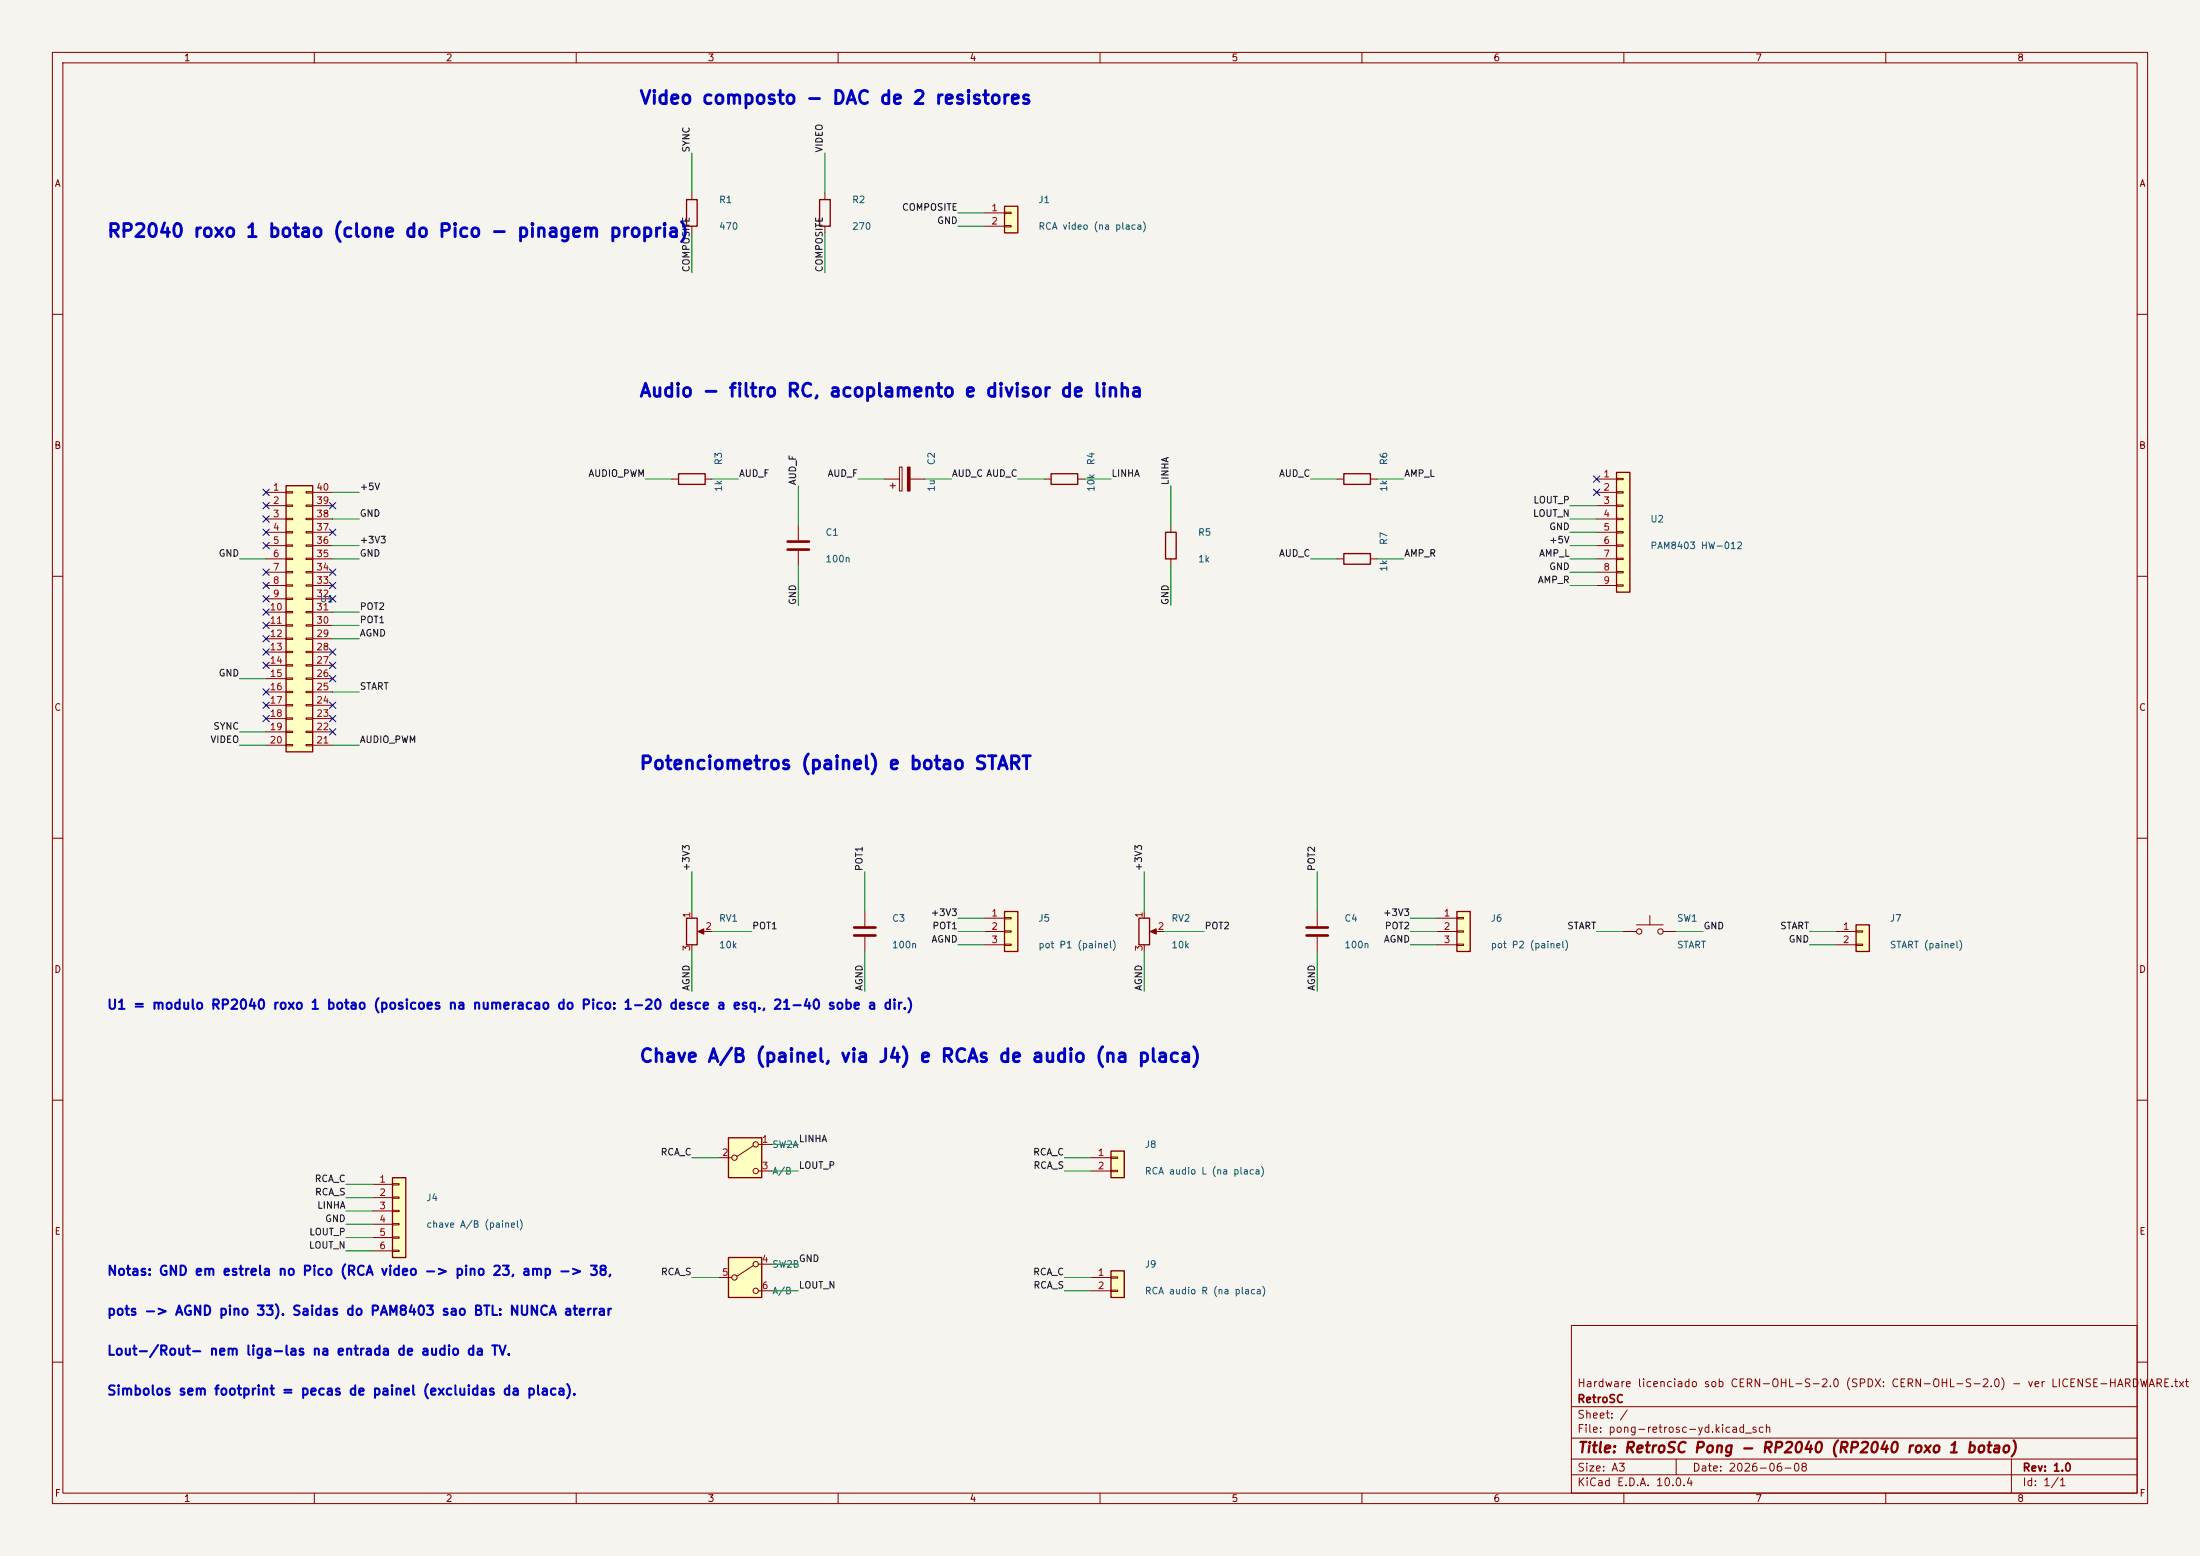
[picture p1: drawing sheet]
<svg xmlns="http://www.w3.org/2000/svg" width="420mm" height="297mm" viewBox="0 0 420 297" stroke-linecap="round" stroke-linejoin="round" font-family="sans-serif">
<path d="M0 0h420v297h-420z" fill="#f5f4ef" stroke="#f5f4ef" stroke-width=".19"/>
<g fill="none" stroke="#840000" stroke-width=".19">
<path d="M10 10h400v277h-400zM12 12h396v273h-396zM60 10v2M110 10v2M160 10v2M210 10v2M260 10v2M310 10v2M360 10v2M10 60h2M408 60h2M128.3 91.4h1.2"/>
<path d="M134.6 91.4h1.3M168.9 91.4h2.8M169.9 92.7h1M170.4 92.2v1M171.7 89.2h.5v4.5h-.5zM173.7 91.4h2.8M10 110h2M408 110h2M10 160h2M408 160h2M132.1 174v1.3M133.6 177.8h2.3"/>
<path d="M132.1 180.3v1.3M10 210h2M408 210h2M300 253h108v32h-108zM10 260h2M300 278.5h108M300 274.5h108M300 268.5h108M320 278.5v3M384 278.5v6.5M408 260h2M60 285v2"/>
<path d="M110 285v2M160 285v2M210 285v2M260 285v2M300 281.5h108M310 285v2M360 285v2"/>
</g>
<g fill="#840000" stroke="#840000" stroke-width=".19">
<path d="M173.2 89.2h.5v4.5h-.5z"/>
<path d="M133.2 177.8l1.2-.5v1z"/>
</g>
<path d="M129.5 90.4h5.1v2.1h-5.1zM131.1 175.3h2v5h-2z" fill="none" stroke="#840000" stroke-width=".25"/>
<path d="M54.6 92.7h5.1v50.8h-5.1z" fill="#ffffc2"/>
<path d="M54.6 92.7h5.1v50.8h-5.1zM256.5 105.7h5.1v2h-5.1z" fill="none" stroke="#840000" stroke-width=".25"/>
<g fill="none" stroke="#840000" stroke-width=".19">
<path d="M50.8 94h3.8M50.8 96.5h3.8M50.8 99.1h3.8M54.6 93.9h1.3v.2h-1.3zM54.6 96.4h1.3v.2h-1.3zM54.6 98.9h1.3v.3h-1.3zM58.4 93.9h1.3v.2h-1.3zM58.4 96.4h1.3v.2h-1.3zM58.4 98.9h1.3v.3h-1.3zM59.7 94h3.8M59.7 96.5h3.8M59.7 99.1h3.8"/>
<path d="M50.8 101.6h3.8M50.8 104.1h3.8M50.8 106.7h3.8M50.8 109.2h3.8M50.8 111.8h3.8M50.8 114.3h3.8M50.8 116.8h3.8M50.8 119.4h3.8M54.6 101.5h1.3v.2h-1.3zM54.6 104h1.3v.3h-1.3zM54.6 106.6h1.3v.2h-1.3zM54.6 109.1h1.3v.2h-1.3z"/>
<path d="M54.6 111.6h1.3v.3h-1.3zM54.6 114.2h1.3v.2h-1.3zM54.6 116.7h1.3v.3h-1.3zM54.6 119.3h1.3v.2h-1.3zM58.4 101.5h1.3v.2h-1.3zM58.4 104h1.3v.3h-1.3zM58.4 106.6h1.3v.2h-1.3zM58.4 109.1h1.3v.2h-1.3zM58.4 111.6h1.3v.3h-1.3zM58.4 114.2h1.3v.2h-1.3zM58.4 116.7h1.3v.3h-1.3zM58.4 119.3h1.3v.2h-1.3z"/>
<path d="M59.7 101.6h3.8M59.7 104.1h3.8M59.7 106.7h3.8M59.7 109.2h3.8M59.7 111.8h3.8M59.7 114.3h3.8M59.7 116.8h3.8M59.7 119.4h3.8M152.4 100.3v2.8M152.4 105.2v2.8M255.3 106.7h1.2M261.6 106.7h1.3"/>
<path d="M50.8 121.9h3.8M50.8 124.5h3.8M50.8 127h3.8M50.8 129.5h3.8M50.8 132.1h3.8M50.8 134.6h3.8M50.8 137.2h3.8M50.8 139.7h3.8M54.6 121.8h1.3v.2h-1.3zM54.6 124.3h1.3v.3h-1.3zM54.6 126.9h1.3v.2h-1.3zM54.6 129.4h1.3v.3h-1.3z"/>
<path d="M54.6 132h1.3v.2h-1.3zM54.6 134.5h1.3v.2h-1.3zM54.6 137h1.3v.3h-1.3zM54.6 139.6h1.3v.2h-1.3zM58.4 121.8h1.3v.2h-1.3zM58.4 124.3h1.3v.3h-1.3zM58.4 126.9h1.3v.2h-1.3zM58.4 129.4h1.3v.3h-1.3zM58.4 132h1.3v.2h-1.3zM58.4 134.5h1.3v.2h-1.3zM58.4 137h1.3v.3h-1.3zM58.4 139.6h1.3v.2h-1.3z"/>
<path d="M59.7 121.9h3.8M59.7 124.5h3.8M59.7 127h3.8M59.7 129.5h3.8M59.7 132.1h3.8M59.7 134.6h3.8M59.7 137.2h3.8M59.7 139.7h3.8M50.8 142.2h3.8M54.6 142.1h1.3v.3h-1.3zM58.4 142.1h1.3v.3h-1.3zM59.7 142.2h3.8"/>
</g>
<path d="M150.4 103.4h4M150.4 104.9h4" fill="none" stroke="#840000" stroke-width=".51"/>
<path d="M354.3 176.5h2.6v5.1h-2.6z" fill="#ffffc2"/>
<path d="M354.3 176.5h2.6v5.1h-2.6z" fill="none" stroke="#840000" stroke-width=".25"/>
<path d="M350.5 177.8h3.8M354.3 177.7h1.3v.2h-1.3zM350.5 180.3h3.8M354.3 180.2h1.3v.3h-1.3z" fill="none" stroke="#840000" stroke-width=".19"/>
<path d="M74.9 224.8h2.6v15.2h-2.6z" fill="#ffffc2"/>
<path d="M256.5 90.4h5.1v2.1h-5.1zM222.5 101.6h2v5.1h-2zM74.9 224.8h2.6v15.2h-2.6z" fill="none" stroke="#840000" stroke-width=".25"/>
<g fill="none" stroke="#840000" stroke-width=".19">
<path d="M255.3 91.4h1.2M261.6 91.4h1.3M223.5 100.3v1.3M223.5 106.7v1.3M165.1 174v2.8M165.1 178.8v2.8M71.1 226.1h3.8M71.1 228.6h3.8M71.1 231.1h3.8M71.1 233.7h3.8M71.1 236.2h3.8M71.1 238.8h3.8"/>
<path d="M74.9 225.9h1.3v.3h-1.3zM74.9 228.5h1.3v.2h-1.3zM74.9 231h1.3v.3h-1.3zM74.9 233.6h1.3v.2h-1.3zM74.9 236.1h1.3v.2h-1.3zM74.9 238.6h1.3v.3h-1.3z"/>
</g>
<path d="M163.1 177h4M163.1 178.6h4" fill="none" stroke="#840000" stroke-width=".51"/>
<path d="M278.1 174h2.6v7.6h-2.6z" fill="#ffffc2"/>
<path d="M278.1 174h2.6v7.6h-2.6z" fill="none" stroke="#840000" stroke-width=".25"/>
<path d="M274.3 175.3h3.8M274.3 177.8h3.8M278.1 175.1h1.3v.3h-1.3zM278.1 177.7h1.3v.2h-1.3zM274.3 180.3h3.8M278.1 180.2h1.3v.3h-1.3z" fill="none" stroke="#840000" stroke-width=".19"/>
<path d="M139.1 217.2h6.3v7.6h-6.3z" fill="#ffffc2"/>
<g fill="none" stroke="#840000" stroke-width=".19">
<path d="M251.5 174v2.8M251.5 178.8v2.8M309.9 177.8h2.5M312.4 176.5h5.1M315 174.8v1.7M317.5 177.8h2.5M143.8 218.7l-3.1 2M144.8 218.4h2.5M137.2 221h2.5M144.8 223.5h2.5"/>
<circle cx="312.9" cy="177.8" r=".51"/>
<circle cx="317" cy="177.8" r=".51"/>
<circle cx="144.3" cy="218.4" r=".51"/>
<circle cx="140.2" cy="221" r=".51"/>
<circle cx="144.3" cy="223.5" r=".51"/>
</g>
<path d="M139.1 217.2h6.3v7.6h-6.3z" fill="none" stroke="#840000" stroke-width=".25"/>
<path d="M249.4 177h4.1M249.4 178.6h4.1" fill="none" stroke="#840000" stroke-width=".51"/>
<path d="M191.8 39.4h2.5v5.1h-2.5z" fill="#ffffc2"/>
<path d="M131.1 38.1h2v5.1h-2zM156.5 38.1h2v5.1h-2zM191.8 39.4h2.5v5.1h-2.5zM200.7 90.4h5v2.1h-5zM217.4 175.3h2.1v5h-2.1z" fill="none" stroke="#840000" stroke-width=".25"/>
<g fill="none" stroke="#840000" stroke-width=".19">
<path d="M132.1 36.8v1.3M157.5 36.8v1.3M132.1 43.2v1.3M157.5 43.2v1.3M188 40.6h3.8M188 43.2h3.8M191.8 40.5h1.2v.3h-1.2zM191.8 43.1h1.2v.2h-1.2zM199.4 91.4h1.3M205.7 91.4h1.3M218.4 174v1.3M220 177.8h2.2"/>
<path d="M218.4 180.3v1.3"/>
</g>
<path d="M219.6 177.8l1.1-.5v1z" fill="#840000" stroke="#840000" stroke-width=".19"/>
<path d="M191.8 174h2.5v7.6h-2.5z" fill="#ffffc2"/>
<path d="M191.8 174h2.5v7.6h-2.5z" fill="none" stroke="#840000" stroke-width=".25"/>
<path d="M188 175.3h3.8M188 177.8h3.8M191.8 175.1h1.2v.3h-1.2zM191.8 177.7h1.2v.2h-1.2zM188 180.3h3.8M191.8 180.2h1.2v.3h-1.2z" fill="none" stroke="#840000" stroke-width=".19"/>
<path d="M139.1 240h6.3v7.6h-6.3z" fill="#ffffc2"/>
<g fill="none" stroke="#840000" stroke-width=".19">
<path d="M137.2 243.8h2.5M143.8 241.6l-3.1 2M144.8 241.3h2.5M144.8 246.4h2.5"/>
<circle cx="140.2" cy="243.8" r=".51"/>
<circle cx="144.3" cy="246.4" r=".51"/>
<circle cx="144.3" cy="241.3" r=".51"/>
</g>
<path d="M139.1 240h6.3v7.6h-6.3z" fill="none" stroke="#840000" stroke-width=".25"/>
<path d="M212.1 242.6h2.5v5h-2.5z" fill="#ffffc2"/>
<path d="M212.1 242.6h2.5v5h-2.5z" fill="none" stroke="#840000" stroke-width=".25"/>
<path d="M208.3 243.8h3.8M208.3 246.4h3.8M212.1 243.7h1.3v.3h-1.3zM212.1 246.3h1.3v.2h-1.3z" fill="none" stroke="#840000" stroke-width=".19"/>
<path d="M212.1 219.7h2.5v5.1h-2.5z" fill="#ffffc2"/>
<path d="M212.1 219.7h2.5v5.1h-2.5z" fill="none" stroke="#840000" stroke-width=".25"/>
<path d="M208.3 221h3.8M208.3 223.5h3.8M212.1 220.9h1.3v.2h-1.3zM212.1 223.4h1.3v.2h-1.3z" fill="none" stroke="#840000" stroke-width=".19"/>
<path d="M308.6 90.2h2.5v22.8h-2.5z" fill="#ffffc2"/>
<path d="M308.6 90.2h2.5v22.8h-2.5z" fill="none" stroke="#840000" stroke-width=".25"/>
<g fill="none" stroke="#840000" stroke-width=".19">
<path d="M304.8 91.4h3.8M304.8 94h3.8M304.8 96.5h3.8M304.8 99.1h3.8M308.6 91.3h1.3v.3h-1.3zM308.6 93.9h1.3v.2h-1.3zM308.6 96.4h1.3v.2h-1.3zM308.6 98.9h1.3v.3h-1.3zM304.8 101.6h3.8M304.8 104.1h3.8M304.8 106.7h3.8M304.8 109.2h3.8"/>
<path d="M304.8 111.8h3.8M308.6 101.5h1.3v.2h-1.3zM308.6 104h1.3v.3h-1.3zM308.6 106.6h1.3v.2h-1.3zM308.6 109.1h1.3v.2h-1.3zM308.6 111.6h1.3v.3h-1.3z"/>
</g>
<g fill="none" stroke="#009600" stroke-width=".19">
<path d="M132.1 29.2v7.6M157.5 29.2v7.6M132.1 44.5v7.6M157.5 44.5v7.6M182.9 43.2h5.1M182.9 40.6h5.1M63.5 94h5.1M63.5 99.1h5.1M123.2 91.4h5.1M135.9 91.4h5.1M152.4 92.7v7.6M163.8 91.4h5.1"/>
<path d="M176.5 91.4h5.1M194.3 91.4h5.1M207 91.4h5.1M223.5 92.7v7.6M250.2 91.4h5.1M262.9 91.4h5.1M299.7 99.1h5.1M299.7 96.5h5.1M45.7 106.7h5.1M63.5 106.7h5.1M63.5 104.1h5.1M63.5 119.4h5.1"/>
<path d="M63.5 116.8h5.1M152.4 108v7.6M223.5 108v7.6M250.2 106.7h5.1M262.9 106.7h5.1M299.7 106.7h5.1M299.7 104.1h5.1M299.7 111.8h5.1M299.7 109.2h5.1M299.7 101.6h5.1M45.7 139.7h5.1M45.7 129.5h5.1"/>
<path d="M63.5 132.1h5.1M63.5 121.9h5.1M45.7 142.2h5.1M63.5 142.2h5.1M132.1 166.4v7.6M135.9 177.8h7.6M165.1 166.4v7.6M182.9 177.8h5.1M182.9 175.3h5.1M218.4 166.4v7.6M222.2 177.8h7.7M251.5 166.4v7.6"/>
<path d="M269.2 177.8h5.1M269.2 175.3h5.1M304.8 177.8h5.1M320 177.8h5.1M345.4 177.8h5.1M132.1 181.6v7.6M165.1 181.6v7.6M182.9 180.3h5.1M218.4 181.6v7.6M251.5 181.6v7.6M269.2 180.3h5.1M345.4 180.3h5.1"/>
<path d="M147.3 218.4h5.1M66 231.1h5.1M66 236.2h5.1M66 228.6h5.1M66 233.7h5.1M66 226.1h5.1M66 238.8h5.1M132.1 221h5.1M147.3 223.5h5.1M203.2 221h5.1M203.2 223.5h5.1M132.1 243.8h5.1"/>
<path d="M147.3 246.4h5.1M147.3 241.3h5.1M203.2 246.4h5.1M203.2 243.8h5.1"/>
</g>
<g fill="none" stroke="#000084" stroke-width=".19">
<path d="M50.2 93.4l1.2 1.2M50.2 95.9l1.2 1.2M50.2 98.5l1.2 1.2M51.4 93.4l-1.2 1.2M51.4 95.9l-1.2 1.2M51.4 98.5l-1.2 1.2M62.9 95.9l1.2 1.2M64.1 95.9l-1.2 1.2M304.2 93.4l1.2 1.2M304.2 90.8l1.2 1.2M305.4 93.4l-1.2 1.2M305.4 90.8l-1.2 1.2"/>
<path d="M50.2 101l1.2 1.2M50.2 103.5l1.2 1.2M50.2 108.6l1.2 1.2M50.2 111.2l1.2 1.2M50.2 113.7l1.2 1.2M50.2 116.2l1.2 1.2M50.2 118.8l1.2 1.2M51.4 101l-1.2 1.2M51.4 103.5l-1.2 1.2M51.4 108.6l-1.2 1.2M51.4 111.2l-1.2 1.2M51.4 113.7l-1.2 1.2"/>
<path d="M51.4 116.2l-1.2 1.2M51.4 118.8l-1.2 1.2M62.9 113.7l1.2 1.2M62.9 108.6l1.2 1.2M62.9 101l1.2 1.2M62.9 111.2l1.2 1.2M64.1 108.6l-1.2 1.2M64.1 101l-1.2 1.2M64.1 113.7l-1.2 1.2M64.1 111.2l-1.2 1.2M50.2 121.3l1.2 1.2M50.2 126.4l1.2 1.2"/>
<path d="M50.2 123.9l1.2 1.2M50.2 136.6l1.2 1.2M50.2 131.5l1.2 1.2M50.2 134l1.2 1.2M51.4 121.3l-1.2 1.2M51.4 126.4l-1.2 1.2M51.4 136.6l-1.2 1.2M51.4 123.9l-1.2 1.2M51.4 131.5l-1.2 1.2M51.4 134l-1.2 1.2M62.9 123.9l1.2 1.2M62.9 128.9l1.2 1.2"/>
<path d="M62.9 126.4l1.2 1.2M62.9 134l1.2 1.2M62.9 139.1l1.2 1.2M62.9 136.6l1.2 1.2M64.1 128.9l-1.2 1.2M64.1 126.4l-1.2 1.2M64.1 123.9l-1.2 1.2M64.1 134l-1.2 1.2M64.1 139.1l-1.2 1.2M64.1 136.6l-1.2 1.2"/>
</g>
<g font-size="2.5" fill="#0000c2">
<text x="121.9" y="20.5">Video composto - DAC de 2 resistores</text>
<text x="20.3" y="45.9">RP2040 roxo 1 botao (clone do Pico - pinagem propria)</text>
<text x="121.9" y="76.4">Audio - filtro RC, acoplamento e divisor de linha</text>
<text x="121.9" y="147.5">Potenciometros (painel) e botao START</text>
<text x="121.9" y="203.4">Chave A/B (painel, via J4) e RCAs de audio (na placa)</text>
</g>
<text font-size="2" fill="#840000" x="301" y="277.8">Title: RetroSC Pong - RP2040 (RP2040 roxo 1 botao)</text>
<g font-size="1.8" fill="#0000c2">
<text x="20.3" y="193.1">U1 = modulo RP2040 roxo 1 botao (posicoes na numeracao do Pico: 1-20 desce a esq., 21-40 sobe a dir.)</text>
<text x="20.3" y="243.9">Notas: GND em estrela no Pico (RCA video -&gt; pino 23, amp -&gt; 38,</text>
<text x="20.3" y="251.5">pots -&gt; AGND pino 33). Saidas do PAM8403 sao BTL: NUNCA aterrar</text>
<text x="20.3" y="259.2">Lout-/Rout- nem liga-las na entrada de audio da TV.</text>
<text x="20.3" y="266.8">Simbolos sem footprint = pecas de painel (excluidas da placa).</text>
</g>
<g font-size="1.5" fill="#840000">
<text x="301" y="268.1">RetroSC</text>
<text x="301" y="265.1">Hardware licenciado sob CERN-OHL-S-2.0 (SPDX: CERN-OHL-S-2.0) - ver LICENSE-HARDWARE.txt</text>
<text x="301" y="273.8">File: pong-retrosc-yd.kicad_sch</text>
<text x="301" y="271.1">Sheet: /</text>
<text x="301" y="281.2">Size: A3</text>
<text x="323" y="281.2">Date: 2026-06-08</text>
<text x="386" y="281.2">Rev: 1.0</text>
<text x="301" y="284">KiCad E.D.A. 10.0.4</text>
<text x="386" y="284">Id: 1/1</text>
</g>
<g font-size="1.3" fill="#840000">
<text x="35" y="12">1</text>
<text x="85" y="12">2</text>
<text x="135" y="12">3</text>
<text x="185" y="12">4</text>
<text x="235" y="12">5</text>
<text x="285" y="12">6</text>
<text x="335" y="12">7</text>
<text x="385" y="12">8</text>
<text x="10.3" y="36">A</text>
<text x="408.3" y="36">A</text>
<text x="10.3" y="86">B</text>
<text x="408.2" y="86">B</text>
<text x="10.3" y="136">C</text>
<text x="408.2" y="136">C</text>
<text x="10.3" y="186">D</text>
<text x="408.2" y="186">D</text>
<text x="10.3" y="236">E</text>
<text x="408.3" y="236">E</text>
<text x="10.3" y="286">F</text>
<text x="35" y="287">1</text>
<text x="85" y="287">2</text>
<text x="135" y="287">3</text>
<text x="185" y="287">4</text>
<text x="235" y="287">5</text>
<text x="285" y="287">6</text>
<text x="335" y="287">7</text>
<text x="385" y="287">8</text>
<text x="408.3" y="286">F</text>
</g>
<g font-size="1.3" fill="#0f0f0f">
<text x="132" y="29.2" transform="rotate(-90 132 29.2)">SYNC</text>
<text x="157.4" y="29.2" transform="rotate(-90 157.4 29.2)">VIDEO</text>
<text x="172.1" y="40.5">COMPOSITE</text>
<text x="178.8" y="43.1">GND</text>
<text x="132" y="52.1" transform="rotate(-90 132 52.1)">COMPOSITE</text>
<text x="157.4" y="52.1" transform="rotate(-90 157.4 52.1)">COMPOSITE</text>
<text x="68.6" y="93.9">+5V</text>
<text x="112.2" y="91.3">AUDIO_PWM</text>
<text x="141" y="91.3">AUD_F</text>
<text x="152.3" y="92.7" transform="rotate(-90 152.3 92.7)">AUD_F</text>
<text x="157.9" y="91.3">AUD_F</text>
<text x="181.6" y="91.3">AUD_C AUD_C</text>
<text x="212.1" y="91.3">LINHA</text>
<text x="223.4" y="92.7" transform="rotate(-90 223.4 92.7)">LINHA</text>
<text x="244.1" y="91.3">AUD_C</text>
<text x="268" y="91.3">AMP_L</text>
<text x="68.6" y="98.9">GND</text>
<text x="292.6" y="98.9">LOUT_N</text>
<text x="292.6" y="96.4">LOUT_P</text>
<text x="295.6" y="101.5">GND</text>
<text x="41.6" y="106.6">GND</text>
<text x="68.6" y="106.6">GND</text>
<text x="68.6" y="104">+3V3</text>
<text x="244.1" y="106.6">AUD_C</text>
<text x="268" y="106.6">AMP_R</text>
<text x="293.7" y="106.6">AMP_L</text>
<text x="295.6" y="104">+5V</text>
<text x="293.5" y="111.6">AMP_R</text>
<text x="295.6" y="109.1">GND</text>
<text x="68.6" y="116.7">POT2</text>
<text x="68.6" y="119.3">POT1</text>
<text x="152.3" y="115.6" transform="rotate(-90 152.3 115.6)">GND</text>
<text x="223.4" y="115.6" transform="rotate(-90 223.4 115.6)">GND</text>
<text x="68.6" y="121.8">AGND</text>
<text x="41.6" y="129.4">GND</text>
<text x="68.6" y="132">START</text>
<text x="40.1" y="142.1">VIDEO</text>
<text x="40.6" y="139.6">SYNC</text>
<text x="68.6" y="142.1">AUDIO_PWM</text>
<text x="132" y="166.4" transform="rotate(-90 132 166.4)">+3V3</text>
<text x="165" y="166.4" transform="rotate(-90 165 166.4)">POT1</text>
<text x="218.3" y="166.4" transform="rotate(-90 218.3 166.4)">+3V3</text>
<text x="251.3" y="166.4" transform="rotate(-90 251.3 166.4)">POT2</text>
<text x="143.5" y="177.7">POT1</text>
<text x="177.6" y="175.1">+3V3</text>
<text x="177.9" y="177.7">POT1</text>
<text x="229.9" y="177.7">POT2</text>
<text x="264" y="175.1">+3V3</text>
<text x="264.3" y="177.7">POT2</text>
<text x="299.1" y="177.7">START</text>
<text x="325.1" y="177.7">GND</text>
<text x="339.7" y="177.7">START</text>
<text x="177.7" y="180.2">AGND</text>
<text x="264.1" y="180.2">AGND</text>
<text x="341.4" y="180.2">GND</text>
<text x="132" y="189.2" transform="rotate(-90 132 189.2)">AGND</text>
<text x="165" y="189.2" transform="rotate(-90 165 189.2)">AGND</text>
<text x="218.3" y="189.2" transform="rotate(-90 218.3 189.2)">AGND</text>
<text x="251.3" y="189.2" transform="rotate(-90 251.3 189.2)">AGND</text>
<text x="126" y="220.9">RCA_C</text>
<text x="152.4" y="218.3">LINHA</text>
<text x="197.1" y="220.9">RCA_C</text>
<text x="60" y="225.9">RCA_C</text>
<text x="152.4" y="223.4">LOUT_P</text>
<text x="197.2" y="223.4">RCA_S</text>
<text x="60" y="228.5">RCA_S</text>
<text x="60.5" y="231">LINHA</text>
<text x="62" y="233.6">GND</text>
<text x="58.9" y="238.6">LOUT_N</text>
<text x="58.9" y="236.1">LOUT_P</text>
<text x="126.1" y="243.7">RCA_S</text>
<text x="152.4" y="241.2">GND</text>
<text x="197.1" y="243.7">RCA_C</text>
<text x="152.4" y="246.3">LOUT_N</text>
<text x="197.2" y="246.3">RCA_S</text>
</g>
<g font-size="1.3" fill="#006464">
<text x="137.2" y="39.1">R1</text>
<text x="162.6" y="39.1">R2</text>
<text x="198.1" y="39.1">J1</text>
<text x="137.2" y="44.2">470</text>
<text x="162.6" y="44.2">270</text>
<text x="198.1" y="44.2">RCA video (na placa)</text>
<text x="138.1" y="88.9" transform="rotate(-90 138.1 88.9)">R3</text>
<text x="178.8" y="88.9" transform="rotate(-90 178.8 88.9)">C2</text>
<text x="209.3" y="88.9" transform="rotate(-90 209.3 88.9)">R4</text>
<text x="265.1" y="88.9" transform="rotate(-90 265.1 88.9)">R6</text>
<text x="138.1" y="94" transform="rotate(-90 138.1 94)">1k</text>
<text x="178.8" y="94" transform="rotate(-90 178.8 94)">1u</text>
<text x="209.3" y="94" transform="rotate(-90 209.3 94)">10k</text>
<text x="265.1" y="94" transform="rotate(-90 265.1 94)">1k</text>
<text x="315" y="100">U2</text>
<text x="157.5" y="102.6">C1</text>
<text x="157.5" y="107.7">100n</text>
<text x="228.6" y="102.6">R5</text>
<text x="228.6" y="107.7">1k</text>
<text x="265.1" y="104.1" transform="rotate(-90 265.1 104.1)">R7</text>
<text x="315" y="105.1">PAM8403 HW-012</text>
<text x="265.1" y="109.2" transform="rotate(-90 265.1 109.2)">1k</text>
<text x="61" y="115.3">U1</text>
<text x="137.2" y="176.2">RV1</text>
<text x="170.2" y="176.2">C3</text>
<text x="198.1" y="176.2">J5</text>
<text x="223.5" y="176.2">RV2</text>
<text x="256.5" y="176.2">C4</text>
<text x="284.5" y="176.2">J6</text>
<text x="320" y="176.2">SW1</text>
<text x="360.7" y="176.2">J7</text>
<text x="137.2" y="181.3">10k</text>
<text x="170.2" y="181.3">100n</text>
<text x="198.1" y="181.3">pot P1 (painel)</text>
<text x="223.5" y="181.3">10k</text>
<text x="256.5" y="181.3">100n</text>
<text x="284.5" y="181.3">pot P2 (painel)</text>
<text x="320" y="181.3">START</text>
<text x="360.7" y="181.3">START (painel)</text>
<text x="147.3" y="219.4">SW2A</text>
<text x="218.4" y="219.4">J8</text>
<text x="147.3" y="224.5">A/B</text>
<text x="218.4" y="224.5">RCA audio L (na placa)</text>
<text x="81.3" y="229.6">J4</text>
<text x="81.3" y="234.7">chave A/B (painel)</text>
<text x="147.3" y="242.3">SW2B</text>
<text x="218.4" y="242.3">J9</text>
<text x="147.3" y="247.4">A/B</text>
<text x="218.4" y="247.4">RCA audio R (na placa)</text>
</g>
<g font-size="1.3" fill="#a90000">
<text x="189.2" y="40.6">1</text>
<text x="189.2" y="43.2">2</text>
<text x="52" y="94">1</text>
<text x="60.3" y="94">40</text>
<text x="306" y="91.4">1</text>
<text x="306" y="94">2</text>
<text x="52" y="96.5">2</text>
<text x="52" y="99">3</text>
<text x="52" y="101.6">4</text>
<text x="60.3" y="101.6">37</text>
<text x="60.3" y="99">38</text>
<text x="60.3" y="96.5">39</text>
<text x="306" y="96.5">3</text>
<text x="306" y="99">4</text>
<text x="306" y="101.6">5</text>
<text x="52" y="104.1">5</text>
<text x="52" y="106.7">6</text>
<text x="60.3" y="106.7">35</text>
<text x="60.3" y="104.1">36</text>
<text x="306" y="104.1">6</text>
<text x="306" y="106.7">7</text>
<text x="52" y="109.2">7</text>
<text x="52" y="111.7">8</text>
<text x="60.3" y="111.7">33</text>
<text x="60.3" y="109.2">34</text>
<text x="306" y="109.2">8</text>
<text x="306" y="111.7">9</text>
<text x="51.4" y="116.8">10</text>
<text x="51.4" y="119.4">11</text>
<text x="52" y="114.3">9</text>
<text x="60.3" y="119.4">30</text>
<text x="60.3" y="116.8">31</text>
<text x="60.3" y="114.3">32</text>
<text x="51.4" y="121.9">12</text>
<text x="51.4" y="124.4">13</text>
<text x="60.3" y="124.4">28</text>
<text x="60.3" y="121.9">29</text>
<text x="51.4" y="127">14</text>
<text x="51.4" y="129.5">15</text>
<text x="60.3" y="129.5">26</text>
<text x="60.3" y="127">27</text>
<text x="51.4" y="132.1">16</text>
<text x="51.4" y="134.6">17</text>
<text x="51.4" y="137.1">18</text>
<text x="60.3" y="137.1">23</text>
<text x="60.3" y="134.6">24</text>
<text x="60.3" y="132.1">25</text>
<text x="51.4" y="139.7">19</text>
<text x="51.4" y="142.2">20</text>
<text x="60.3" y="142.2">21</text>
<text x="60.3" y="139.7">22</text>
<text x="132.1" y="175.3" transform="rotate(-90 132.1 175.3)">1</text>
<text x="134.5" y="177.8">2</text>
<text x="189.2" y="175.2">1</text>
<text x="189.2" y="177.8">2</text>
<text x="218.4" y="175.3" transform="rotate(-90 218.4 175.3)">1</text>
<text x="220.9" y="177.8">2</text>
<text x="275.5" y="175.2">1</text>
<text x="275.5" y="177.8">2</text>
<text x="351.7" y="177.8">1</text>
<text x="132.1" y="181.7" transform="rotate(-90 132.1 181.7)">3</text>
<text x="189.2" y="180.3">3</text>
<text x="218.4" y="181.7" transform="rotate(-90 218.4 181.7)">3</text>
<text x="275.5" y="180.3">3</text>
<text x="351.7" y="180.3">2</text>
<text x="137.7" y="221">2</text>
<text x="145.3" y="218.4">1</text>
<text x="209.5" y="221">1</text>
<text x="72.3" y="226">1</text>
<text x="145.3" y="223.5">3</text>
<text x="209.5" y="223.5">2</text>
<text x="72.3" y="228.6">2</text>
<text x="72.3" y="231.1">3</text>
<text x="72.3" y="233.7">4</text>
<text x="72.3" y="236.2">5</text>
<text x="72.3" y="238.7">6</text>
<text x="137.7" y="243.8">5</text>
<text x="145.3" y="241.3">4</text>
<text x="209.5" y="243.8">1</text>
<text x="145.3" y="246.4">6</text>
<text x="209.5" y="246.4">2</text>
</g>
</svg>
